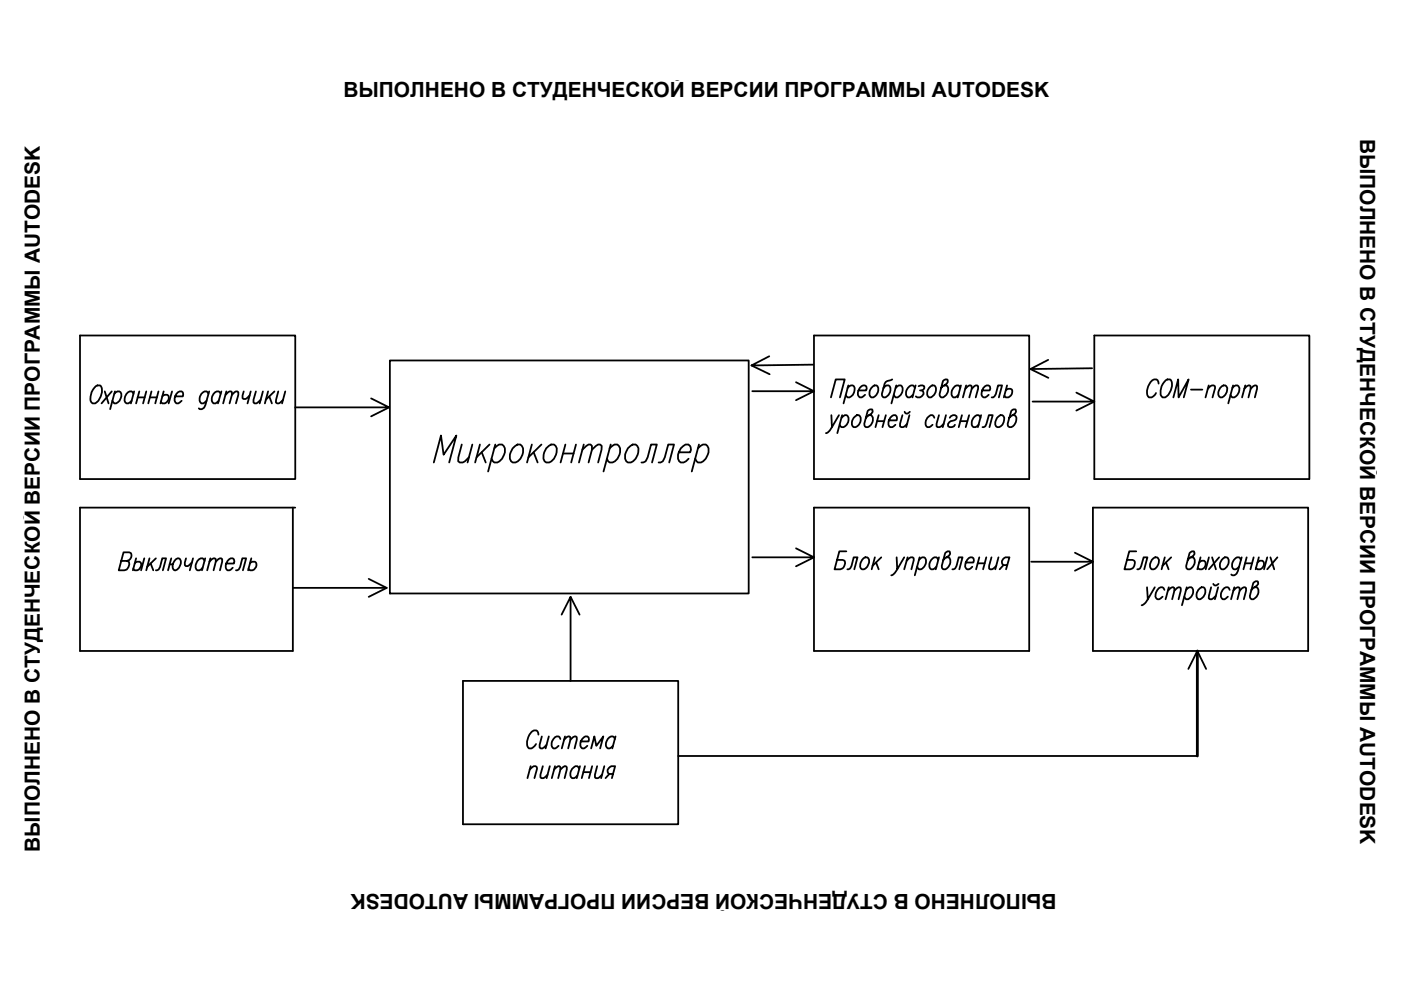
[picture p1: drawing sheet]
<svg xmlns="http://www.w3.org/2000/svg" width="297mm" height="210mm" viewBox="0 0 297 210" stroke-linecap="round" stroke-linejoin="round" font-family="sans-serif">
<g fill="none" stroke="#000" stroke-width=".38">
<path d="M17 71.1h45.6v30.5h-45.6zM82.7 76.4h76v49.4h-76zM159.3 77.5l3.9 1.8M163.1 75.5l-3.8 2 13.1-.2M172.6 71.1h45.6v30.5h-45.6zM218.5 78.2l3.8 1.9M222.2 76.3l-3.7 1.9 13-.1M232 71.1h45.6v30.5h-45.6zM20.3 81.9l.9-.2a2.63 2.63 0 0 1-.7 3.6l-.3 .2h-.6a2.18 2.18 0 0 1 .1-2.9zM22.2 83l.8 2.5M23.7 83l-2.2 2.5M24.2 83.5a.86 .86 0 0 1 1.4-.3 1.7 1.7 0 0 1-1.4 2.3l-.4-.5"/>
<path d="M24.4 83l-1 3.8M28.3 83.5a.67 .67 0 0 0-.5-.5 .67 .67 0 0 0-.6 .2 1.83 1.83 0 0 0-.6 2.1l.2 .2h.4l.7-.5M28.4 83l-.6 2.5M29.2 84.3h1.5M29.5 83l-.6 2.5M31 83l-.7 2.5M31.8 84.3h1.5M32.1 83l-.7 2.5M33.6 83l-.7 2.5M34.4 84a.75 .75 0 0 1 1-.3 .75 .75 0 0 1 .3 1.1 .88 .88 0 0 1-.7 .7 .88 .88 0 0 1-.9-.4M34.7 83l-.7 2.5M36.5 83l-.7 2.5"/>
<path d="M37.1 84h1.7a.78 .78 0 0 0-.3-1 1.54 1.54 0 0 0-1.3 .9 1.54 1.54 0 0 0 .2 1.6h.4l.7-.5M44.2 83.5l-.4-.5a1.54 1.54 0 0 0-1.3 .9 1.54 1.54 0 0 0 .2 1.6h.4l.7-.5M44.4 83l-.9 2.9a1.07 1.07 0 0 1-1.1 .9l-.3-.2M46.8 83.5l-.2-.3a1.22 1.22 0 0 0-1.7 1.2 1.13 1.13 0 0 0 .4 1.1h.4l.7-.5M46.9 83l-.7 2.5M47.8 83.7l.9-.7 .5 .2v.5l-.5 1.8M48 83l-.7 2.5M49.2 83.7l.8-.7 .5 .2v.5l-.5 1.8M51.7 83l-.3 .9v.5l.2 .2h.5l.8-.7M53.2 83l-.7 2.5M54.3 83l-.6 1.8v.5l.3 .2h.4l.9-.7M55.7 83l-.6 2.5"/>
<path d="M56.8 83l-.6 2.5M57.1 84l.5 1.5M58.2 83l-1.9 1.8M59 83l-.5 2.3 .2 .2h.4l.9-.7M60.5 83l-.7 2.5M78.7 84.5l3.8 1.9h-19.9M82.5 86.4l-3.8 1.9M92 98.1l1.5-5.8 .6 4.1 2.7-4.1-1.6 5.8M97.9 94.2l-.7 2.8-.1 .8 .4 .3h.6l1.3-1.1M100.1 94.2l-1 3.9M101.8 94.2l-1.1 3.9M102.1 95.9l.9 2.2"/>
<path d="M103.8 94.2l-2.8 2.8M104.8 95.1l1-.9h.7a1.6 1.6 0 0 1 .4 2.2 1.98 1.98 0 0 1-2.1 1.7l-.6-.8M105 94.2l-1.5 5.8M108.7 95.1l1-.9h.6a1.66 1.66 0 0 1 .5 2.2 1.98 1.98 0 0 1-2.1 1.7 1.6 1.6 0 0 1-.4-2.2zM112.8 94.2l-1.1 3.9M113.1 95.9l.9 2.2M114.8 94.2l-2.8 2.8M115.8 95.1l1-.9h.7a1.6 1.6 0 0 1 .4 2.2 1.98 1.98 0 0 1-2.1 1.7 1.6 1.6 0 0 1-.4-2.2zM119.4 96.2h2.2M119.9 94.2l-1 3.9M122.1 94.2l-1 3.9M123.5 95.3l1.3-1.1h.4l.3 .3v.8l-.7 2.8"/>
<path d="M123.8 94.2l-1 3.9M125.5 95.3l1.3-1.1h.4l.4 .3-.1 .8-.7 2.8M129.2 95.1l1.1-.9h.6a1.66 1.66 0 0 1 .4 2.2 1.98 1.98 0 0 1-2 1.7l-.4-.3-.2-.5M129.5 94.2l-1.5 5.8M133.1 95.1l1-.9h.7a1.6 1.6 0 0 1 .4 2.2 1.98 1.98 0 0 1-2.1 1.7 1.6 1.6 0 0 1-.4-2.2zM136 98.1l.9-.3 .4-.8 .7-2.8h1.3l-1.1 3.9M139.6 98.1h.5l.4-.3 .5-.8 .7-2.8h1.2l-1 3.9M143.9 95.9h2.4a1.04 1.04 0 0 0 .1-1.1 1.04 1.04 0 0 0-1-.6 2.76 2.76 0 0 0-1.4 3.6l.3 .3h.6l1.1-.8M148 95.1l1-.9h.6a1.6 1.6 0 0 1 .5 2.2 1.98 1.98 0 0 1-2.1 1.7l-.6-.8M148.2 94.2l-1.5 5.8M168.8 81l3.8 1.9h-13.1M172.6 82.9l-3.8 2"/>
<path d="M176.2 84.3l1-3.9h1.9l-1 3.9M176.3 88l.1 2.6 1.5-2.6M176.4 90.6a1.76 1.76 0 0 1-1.3 1.2M178.4 88.6l.7-.6h.4a1.54 1.54 0 0 1 .3 1.6 1.54 1.54 0 0 1-1.4 1l-.4-.5M178.5 88l-1 3.8M179.7 82.3l.4-.4 .7-.2a1.03 1.03 0 0 1 .3 1.5 1.42 1.42 0 0 1-1.4 1.1l-.4-.6M179.9 81.7l-1.1 3.8M181 88.6l.7-.6h.4a1.54 1.54 0 0 1 .2 1.6 1.54 1.54 0 0 1-1.3 1 1.27 1.27 0 0 1 0-2zM182 82.8h1.6a.69 .69 0 0 0-.2-1.1 1.6 1.6 0 0 0-1.3 2.3l.2 .3h.4l.7-.6M184.3 88h.4a1.54 1.54 0 0 1 .2 1.6 1.54 1.54 0 0 1-1.3 1l-.3-.4-.1-.4 .8-2.7 .5-.3h.4l.1 .2a1.29 1.29 0 0 1-1 1.2l-.4 .4M184.7 82.3l.7-.6h.4a1.55 1.55 0 0 1 .3 1.6 1.55 1.55 0 0 1-1.4 1 1.31 1.31 0 0 1 0-2zM186 89.3h1.5"/>
<path d="M186.3 88l-.7 2.6M187.8 88l-.7 2.6M188.5 89.1h1.6a.71 .71 0 0 0 0-.7 .71 .71 0 0 0-.7-.4 1.64 1.64 0 0 0-.6 2.6h.4l.7-.5M189.2 80.4l-1.1 .4-.5 .5-.6 2.2 .3 .8a1.55 1.55 0 0 0 1.3-1 1.55 1.55 0 0 0-.2-1.6h-.4l-.7 .6M189.9 82.3l.7-.6h.4a1.55 1.55 0 0 1 .2 1.6 1.55 1.55 0 0 1-1.3 1l-.4-.6M190 81.7l-1 3.8M191.3 88l-.5 1.8v.6l.7 .2 .8-.8M191.8 87.3l.1 .2a.63 .63 0 0 0 1-.2M192.8 88l-.7 2.6M194 82.3l-.4-.6a1.54 1.54 0 0 0-1.4 .9 1.54 1.54 0 0 0 .3 1.7h.4l.7-.6M194.1 81.7l-.7 2.6M194.8 81.9l.4-.2 .7 .2a.7 .7 0 0 1-.1 .7 .7 .7 0 0 1-.7 .2"/>
<path d="M195.4 82.8l.4 .4a1 1 0 0 1-.5 .9 1 1 0 0 1-1.1-.1M197 82.3l.6-.6h.5a1.55 1.55 0 0 1 .2 1.6 1.55 1.55 0 0 1-1.3 1 1.31 1.31 0 0 1 0-2zM198.1 88.6l-.4-.6a1.55 1.55 0 0 0-1.3 1 1.55 1.55 0 0 0 .2 1.6h.4l.7-.5M199.1 88l-.5 1.8v.6l.2 .2h.4l.9-.8M200.2 81.7h.4a1.55 1.55 0 0 1 .3 1.6 1.55 1.55 0 0 1-1.4 1l-.3-.8 .7-2.7a.65 .65 0 0 1 1-.2 1.27 1.27 0 0 1-1 1.3l-.4 .4M200.6 88l-.7 2.6M201.4 88.6a.91 .91 0 0 1 1.4-.4v.4l-.2 .4-1 .3a.87 .87 0 0 0-.6 1.1 .97 .97 0 0 0 1.5-.3M203.6 82.3l-.4-.6a1.54 1.54 0 0 0-1.3 .9 1.54 1.54 0 0 0 .2 1.7h.5l.6-.6M203.6 89.3h1.5M203.7 81.7l-.6 2.6M203.9 88l-.6 2.6M204.7 82.4l.8-.7 .5 .2v.5l-.5 1.9"/>
<path d="M204.8 81.7l-.6 2.6M205.5 88l-.7 2.6M206 82.4l.9-.7 .5 .2v.5l-.5 1.9M207.9 88.6l-.4-.6a1.55 1.55 0 0 0-1.3 1 1.55 1.55 0 0 0 .2 1.6h.4l.7-.5M208 88l-.7 2.6M208.2 82.8h1.6a.69 .69 0 0 0-.2-1.1 1.6 1.6 0 0 0-1.3 2.3l.2 .3h.4l.7-.6M208.3 90.6l.6-.2 .8-2.4h.8l-.7 2.6M210.3 84.3l.5-.3 .3-.5 .5-1.8h.9l-.7 2.6M211.4 88.6l.7-.6h.4a1.06 1.06 0 0 1 .3 1.5 1.13 1.13 0 0 1-1.6 .9 1.68 1.68 0 0 1 .2-1.8zM213.3 82.8a.81 .81 0 0 1 1.3 0 1.22 1.22 0 0 1-1.3 1.5l-.3-.4M213.5 81.7l-.7 2.6M214.7 88h.4a1.06 1.06 0 0 1 .3 1.5 1.13 1.13 0 0 1-1.6 .9l-.2-.6 .8-2.7 .5-.3h.4l.1 .2a1.18 1.18 0 0 1-1 1.2l-.4 .4"/>
<path d="M228.2 83.2l3.8 1.9h-13.1M232 85.1l-3.8 2M62.1 107.6v30.4h-45.1v-30.4h45.6M168.8 116.3l3.8 1.9h-13.1M172.6 107.6h45.6v30.4h-45.6zM172.6 118.2l-3.8 1.9M179.4 116.9h-1.4l-1.1 3.8h1.3a1.38 1.38 0 0 0 .9-1.8l-.4-.2h-1.3M183.1 118.3l.7-.1a1.54 1.54 0 0 1-.6 2.5h-.4a1.03 1.03 0 0 1-.3-1.4zM185.5 118.2l-.7 2.5M185.7 119.3l.6 1.4M186.8 118.2l-1.8 1.8M190.1 118.2l.1 2.5 1.5-2.5"/>
<path d="M192.2 118.9l.9-.7 .6 .1v.4l-.5 2M192.4 118.2l-.7 2.5M194.8 118.7l.7-.5h.4a1.55 1.55 0 0 1 .3 1.6 1.55 1.55 0 0 1-1.4 .9l-.3-.5M195 118.2l-1 3.8M198.9 118.7l-.4-.5a1.55 1.55 0 0 0-1.3 .9 1.55 1.55 0 0 0 .2 1.6h.5l.6-.5M199.1 118.2l-.7 2.5M200.7 118.2h.4a1.55 1.55 0 0 1 .2 1.6 1.55 1.55 0 0 1-1.3 .9l-.3-.3v-.4l.7-2.7 .5-.4h.4l.1 .2a1.21 1.21 0 0 1-1 1.2l-.4 .4M204.8 119.3h1.6a.76 .76 0 0 0-.3-1.1 1.62 1.62 0 0 0-1.3 2.3l.6 .2 .7-.5M207.3 119.4h1.5M207.6 118.2l-.6 2.5M209.1 118.2l-.7 2.5M210.2 118.2l-.5 1.8v.5l.2 .2h.4l.9-.7"/>
<path d="M211.7 118.2l-.7 2.5M212.8 119.8l-.9 .9M213.6 119.8h-.8a.94 .94 0 0 1-.4-.9 .94 .94 0 0 1 .8-.7h.8l-.7 2.5M227.9 117.2l3.8 1.9h-13.1M231.7 107.6h45.7v30.4h-45.7zM231.7 119.1l-3.8 1.9M240.9 116.9h-1.5l-1 3.8h1.2a1.3 1.3 0 0 0 .9-1.8l-.4-.2h-1.2M244.2 118.7l.4-.4 .7-.1a1.03 1.03 0 0 1 .3 1.4 1.12 1.12 0 0 1-1.6 .9 1.66 1.66 0 0 1 .2-1.8zM247 118.2l-.7 2.5M247.2 119.3l.6 1.4M248.3 118.2l-1.8 1.8M252.5 118.2h.4a1.55 1.55 0 0 1 .3 1.6 1.55 1.55 0 0 1-1.4 .9l-.3-.3v-.4l.7-2.7 .5-.4h.4l.1 .2a1.21 1.21 0 0 1-1 1.2l-.4 .4"/>
<path d="M254.2 119.3a.73 .73 0 0 1 .9-.4 .73 .73 0 0 1 .5 .7 1.04 1.04 0 0 1-1.5 .9l-.1-.1M254.5 118.2l-.6 2.5M256.3 118.2l-.7 2.5M257 118.2l.8 2.5M258.5 118.2l-2.2 2.5M259 118.7l.7-.5h.4a1.55 1.55 0 0 1 .3 1.6 1.55 1.55 0 0 1-1.4 .9 1.31 1.31 0 0 1 0-2zM263.1 118.7l-.4-.5a1.55 1.55 0 0 0-1.3 .9 1.55 1.55 0 0 0 .2 1.6h.4l.7-.5M263.3 118.2l-.8 2.9a1.07 1.07 0 0 1-1.2 .9l-.2-.2M264 119.4h1.5M264.3 118.2l-.7 2.5M265.8 118.2l-.7 2.5M266.6 119.3a.73 .73 0 0 1 .8-.4 .73 .73 0 0 1 .6 .7 1.06 1.06 0 0 1-1.6 .9l-.1-.1"/>
<path d="M266.9 118.2l-.7 2.5M268.7 118.2l-.7 2.5M269.4 118.2l.8 2.5M270.8 118.2l-2.1 2.5M78.2 122.7l3.8 1.9h-19.9M82 124.6l-3.8 1.9M119.1 130.3l1.9-3.8v17.9M121 126.5l1.9 3.8M179.6 120.7l.6-.2 .3-.5 .5-1.8h.8l-.7 2.5M190.2 120.7a1.76 1.76 0 0 1-1.2 1.3M201.9 120.7l.6-.2 .3-.5 .5-1.8h.8l-.7 2.5M241.1 120.7l.6-.2 .8-2.3h.8l-.7 2.5"/>
<path d="M243.2 124.5l.2 2.6 1.4-2.6M243.4 127.1a2.02 2.02 0 0 1-1.4 1.2M246.9 125.1l-.4-.6a1.64 1.64 0 0 0-1.4 2.3l.3 .3h.4l.7-.6M247.6 125.2l.9-.7 .5 .2v.5l-.5 1.9M247.8 124.5l-.7 2.6M249 125.2l.9-.7 .4 .2v.5l-.4 1.9M251.5 125.1l.7-.6h.4a1.55 1.55 0 0 1 .2 1.6 1.55 1.55 0 0 1-1.3 1l-.4-.6M251.6 124.5l-1 3.8M254.1 125.1l.6-.6h.5a1.55 1.55 0 0 1 .2 1.6 1.55 1.55 0 0 1-1.3 1 1.31 1.31 0 0 1 0-2zM256.8 124.5l-.5 2.3 .2 .3h.4l.9-.8M257.2 123.8l.1 .2a.65 .65 0 0 0 1-.2M258.3 124.5l-.7 2.6"/>
<path d="M260.7 125.1l-.4-.6a1.55 1.55 0 0 0-1.3 .9 1.55 1.55 0 0 0 .2 1.7h.5l.6-.6M261.5 125.2l.9-.7 .4 .2v.5l-.4 1.9M261.7 124.5l-.7 2.6M262.8 125.2l.9-.7 .5 .2v.5l-.5 1.9M266 124.5h.4a1.55 1.55 0 0 1 .3 1.6 1.55 1.55 0 0 1-1.4 1l-.3-.8 .7-2.7 .5-.4h.4l.1 .2a1.29 1.29 0 0 1-1 1.3l-.4 .4M98.2 144.4h45.6v30.4h-45.6zM114.2 155.8l-.2-.6-.3-.3a1.73 1.73 0 0 0-1.7 1.4 2.1 2.1 0 0 0 .2 2.4 1.54 1.54 0 0 0 1.5-1M114.9 156.1l-.5 1.8v.6l.2 .2h.4l.9-.8M116.4 156.1l-.7 2.6M118.8 156.7l-.4-.6a1.54 1.54 0 0 0-1.3 1 1.54 1.54 0 0 0 .2 1.6h.5l.6-.6M119.6 156.9l.9-.8 .4 .2v.6l-.4 1.8M119.8 156.1l-.7 2.6"/>
<path d="M120.9 156.9l.9-.8 .5 .2v.6l-.5 1.8M123.1 157.2h1.7a.78 .78 0 0 0-.3-1.1 1.54 1.54 0 0 0-1.3 1 1.54 1.54 0 0 0 .2 1.6h.5l.6-.6M125.3 158.7l.7-2.6 .4 2 1.5-2-.7 2.6M130.4 156.7l-.5-.6a1.65 1.65 0 0 0-1.3 2.4l.3 .2h.4l.6-.6M130.5 156.1l-.7 2.6M252 141.8l1.9-3.8 1.8 3.8M112.3 163.2l.9-.8h.4l.2 .3 .1 .3-.6 2M112.5 162.4l-.7 2.6M115.1 162.4l-.5 1.9v.5l.2 .2h.4l.9-.7M116.6 162.4l-.7 2.6M117.5 163.2l.8-.8 .5 .3-.5 2.3M117.7 162.4l-.7 2.6"/>
<path d="M118.8 163.2l.9-.8 .5 .3-.5 2.3M122.8 163l-.4-.6a1.55 1.55 0 0 0-1.3 1 1.55 1.55 0 0 0 .2 1.6h.4l.7-.6M123 162.4l-.7 2.6M123.7 163.7h1.5M124 162.4l-.7 2.6M125.5 162.4l-.6 2.6M126.6 162.4l-.5 1.9v.5l.3 .2h.4l.8-.7M128.1 162.4l-.6 2.6M129.2 164.1l-.8 .9M130 164.1h-.8a.91 .91 0 0 1-.4-1 .91 .91 0 0 1 .8-.7h.8l-.7 2.6M143.8 160.3h110.1"/>
</g>
<!-- layer: 0 -->
<path d="M253.9 138v22.3" fill="none" stroke="#000" stroke-width=".59"/>
<text font-size="8.8" x="242" y="86.8">COM-порт</text>
<text font-size="7.5" x="24" y="122.1">Выключатель</text>
<g font-size="4.4">
<text x="72.8" y="20.5">ВЫПОЛНЕНО В СТУДЕНЧЕСКОЙ ВЕРСИИ ПРОГРАММЫ AUTODESK</text>
<text x="288.4" y="29.4" transform="rotate(90 288.4 29.4)">ВЫПОЛНЕНО В СТУДЕНЧЕСКОЙ ВЕРСИИ ПРОГРАММЫ AUTODESK</text>
<text x="8.4" y="180.6" transform="rotate(-90 8.4 180.6)">ВЫПОЛНЕНО В СТУДЕНЧЕСКОЙ ВЕРСИИ ПРОГРАММЫ AUTODESK</text>
<text x="224" y="189.5" transform="rotate(-180 224 189.5)">ВЫПОЛНЕНО В СТУДЕНЧЕСКОЙ ВЕРСИИ ПРОГРАММЫ AUTODESK</text>
</g>
</svg>
